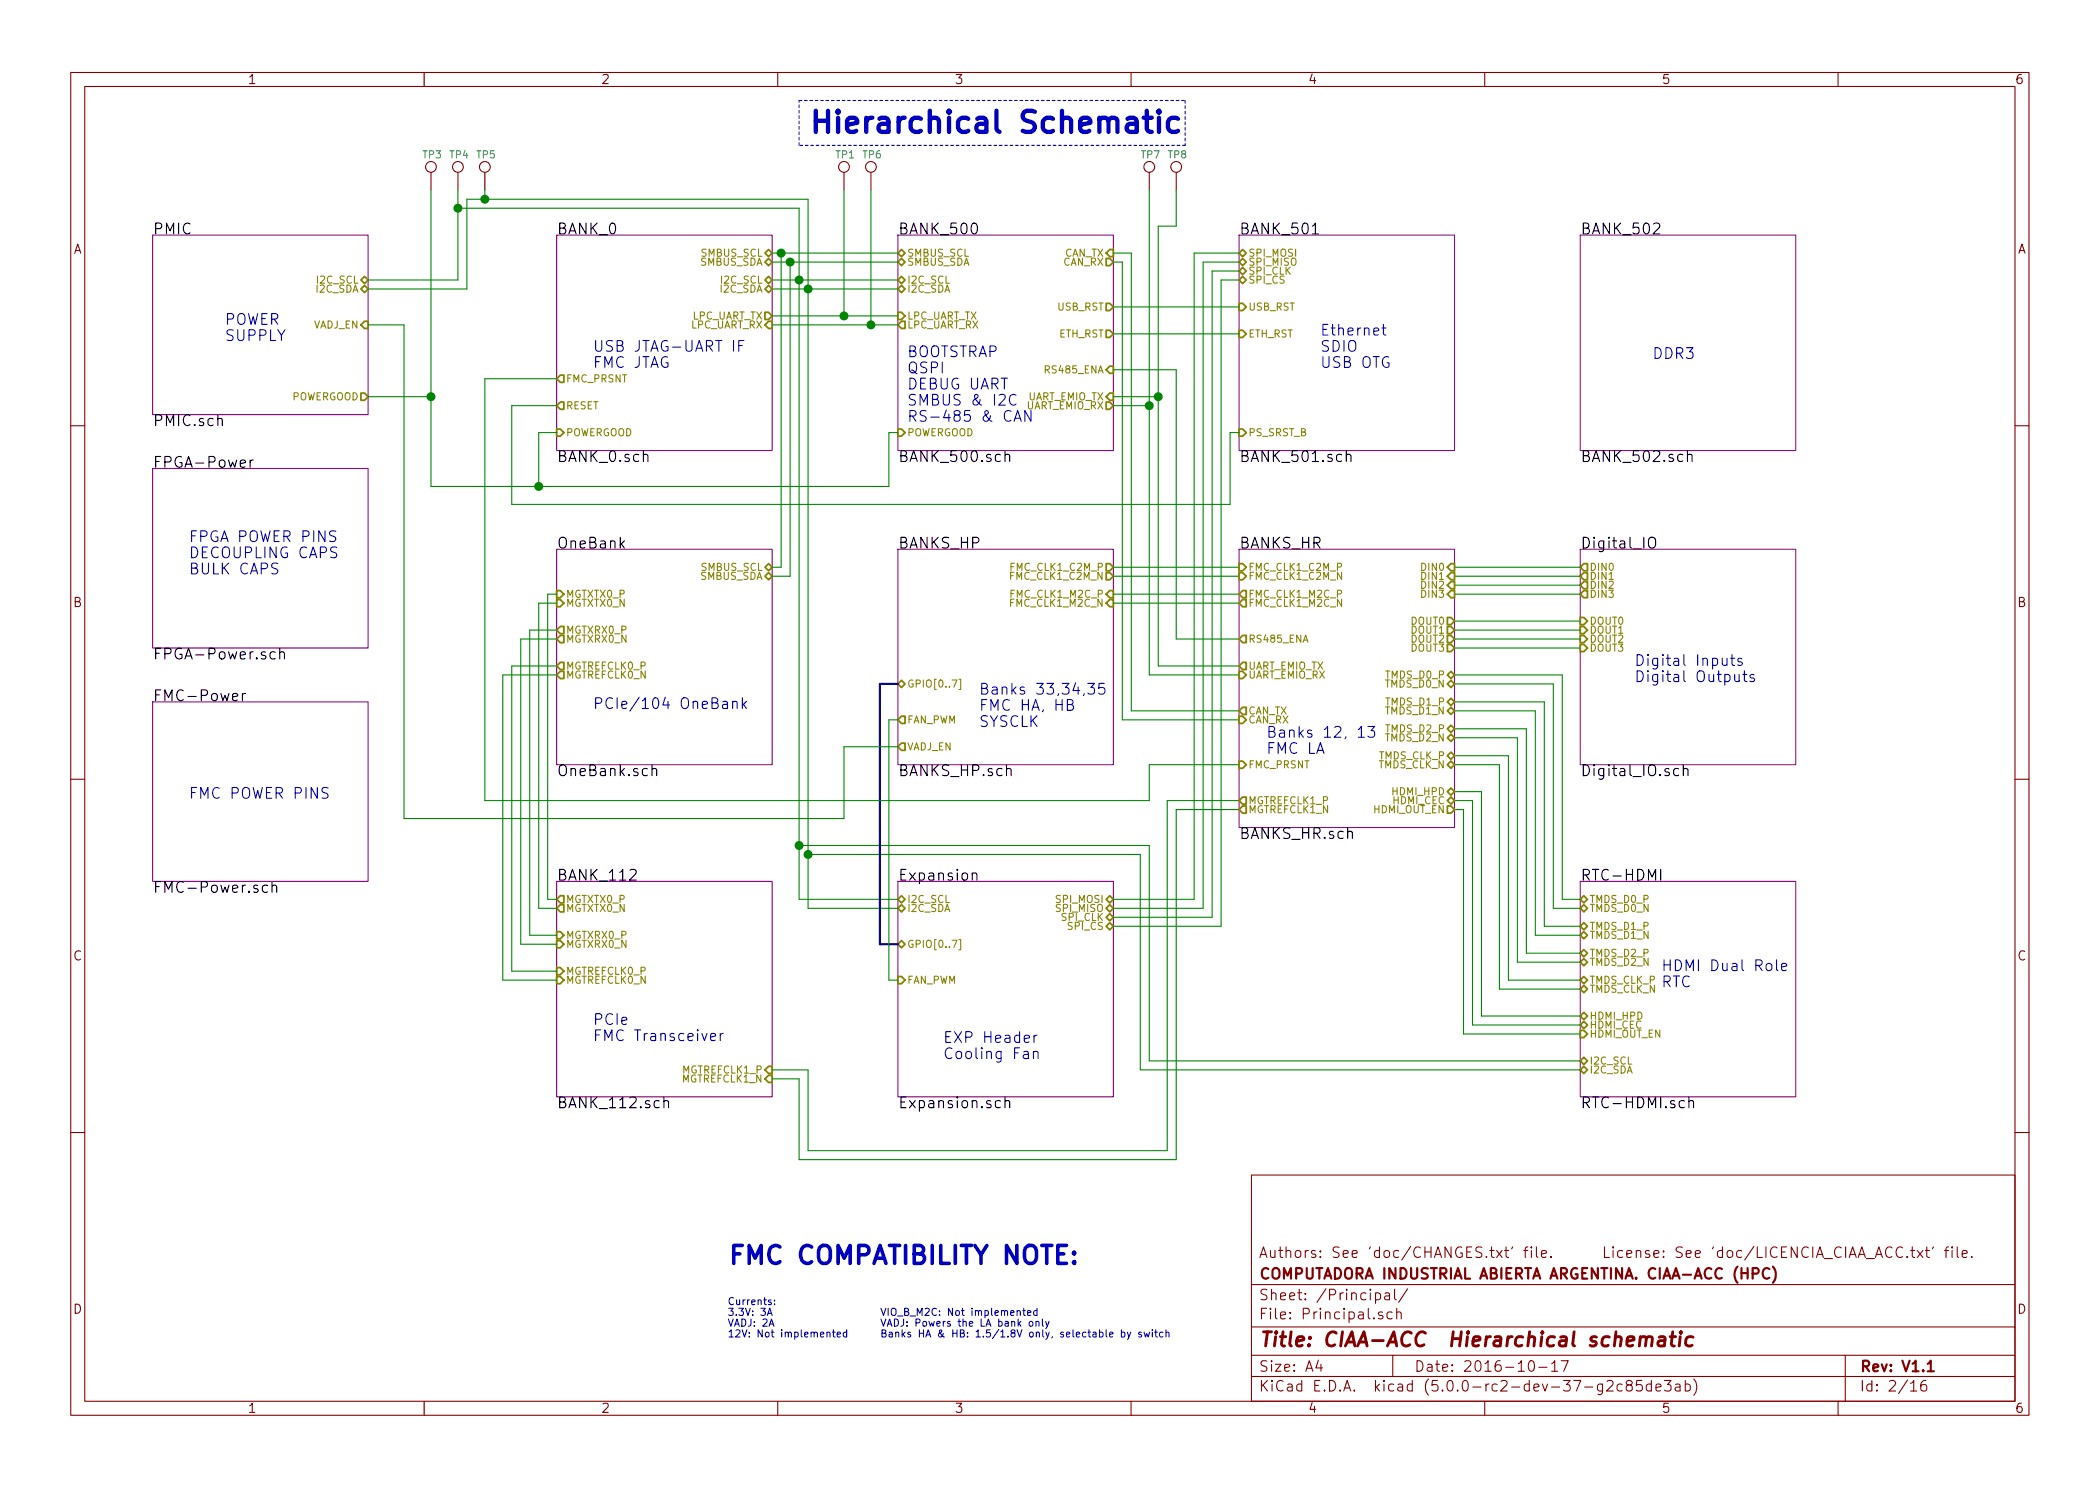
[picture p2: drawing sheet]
<svg xmlns="http://www.w3.org/2000/svg" width="297mm" height="210mm" viewBox="0 0 297 210" stroke-linecap="round" stroke-linejoin="round" font-family="sans-serif">
<g fill="none" stroke="#840000" stroke-width=".15">
<path d="M10 10.3h277v189.9h-277zM12 12.2h273v186.1h-273zM60 10.3v1.9M110 10.3v1.9M160 10.3v1.9M210 10.3v1.9M260 10.3v1.9M61 24.4v2.5M64.8 24.4v2.5M68.6 24.4v2.5M119.4 24.4v2.5M123.2 24.4v2.5"/>
<path d="M162.6 24.4v2.5M166.4 24.4v2.5M10 60.2h2M285 60.2h2M10 110.3h2M285 110.3h2M10 160.2h2M177 166.3h108v32h-108zM212.8 176.9h.6M213 176.4v1.3l.1 .1 .3 .1M214 176.4l-.2 .3M261.6 177.9l.5-1.5 .5 1.5"/>
<path d="M261.7 177.5h.7M262.8 177.9l.5-1.5 .6 1.5M263 177.5h.7M264 178.1h1.1M265.3 177.9l.5-1.5 .5 1.5M265.4 177.5h.7M267.6 176.6a.59 .59 0 0 0-.7 0 .59 .59 0 0 0-.2 .7 .56 .56 0 0 0 .3 .5 .56 .56 0 0 0 .6 0M269.1 176.6a.59 .59 0 0 0-.7 0 .59 .59 0 0 0-.2 .7 .56 .56 0 0 0 .3 .5 .56 .56 0 0 0 .6 0M269.8 177.8v.1l-.1-.1h.1v.1M270.3 176.9h.5M270.5 176.4v1.3l.2 .2h.1M271.2 176.9l.8 1"/>
<path d="M272 176.9l-.8 1M272.3 176.9h.6M272.5 176.4v1.3l.1 .1 .3 .1M273.5 176.4l-.2 .3M275.1 176.9h.5M275.6 176.4l-.3 .1v.2v1.2M276.1 176.4l-.1 .1 .1 .1 .1-.1-.1-.1v.2M276.1 176.9v1M276.8 176.4v1.3l.2 .2M277.5 177.4l.8-.1-.1-.3-.5-.1-.2 .2 .1 .7 .1 .1 .5-.1M278.9 177.8h.1l-.1 .1v-.1v.1M285 160.2h2"/>
<path d="M60 198.3v1.9M110 198.3v1.9M160 198.3v1.9M177 194.8h108M177 191.8h108M177 187.8h108M177 181.8h108M186.5 192.5l-.4 1h1M186.8 193v1M194.6 183a.5 .5 0 0 1 .6 .1l.1 .5a.47 .47 0 0 1-.6 .3l-.1-.1M194.6 182.9v1.5M195.6 185.7a.37 .37 0 0 0-.6 .1v.1a.54 .54 0 0 0 .6 .3v.1v.2l-.2 .1-.4-.1"/>
<path d="M195.9 183l.2-.1 .4 .1v.9M196.5 183.3l-.4 .1-.3 .2 .1 .2 .2 .1 .4-.1M196.9 185.7l-.4-.1-.3 .3 .1 .6 .2 .1 .4-.1M197 191.8v3M197.3 182.4v1.3l.2 .2M197.6 185.7a.38 .38 0 0 1 .6 .1v.8M197.6 185.1v1.5M199.1 182.3l-1.3 2M210 198.3v1.9M216.3 192.7a.35 .35 0 0 1 .4-.2 .35 .35 0 0 1 .3 .3 .78 .78 0 0 1-.4 1.2 .87 .87 0 0 1-.3-1.3zM217.7 193.5h1.1M219.5 193l.4-.5v1.5"/>
<path d="M219.5 194h.8M220.8 192.5h1l-.6 1.5M226.7 195.8v1.2a.42 .42 0 0 1-.7 .3M226.7 195.9a.48 .48 0 0 0-.7 .1v.1v.6a.48 .48 0 0 0 .7 0M227.3 195.5l.2-.2 .5 .1a.37 .37 0 0 1 .1 .6l-.9 .8h1M229.4 195.9a.5 .5 0 0 0-.6 .1l-.1 .5a.47 .47 0 0 0 .6 .3l.1-.1M230.3 196l-.2-.1-.1-.2 .1-.3a.48 .48 0 0 1 .8 .2l-.2 .3-.4 .1a.48 .48 0 0 0-.2 .7 .48 .48 0 0 0 .8-.2l-.1-.4-.2-.1M232.2 195.3h-.7l-.1 .7 .2-.1 .6 .1 .1 .2-.1 .5-.2 .1h-.4l-.2-.1M233.6 195.9l-.5-.1-.2 .3v.6l.2 .1 .5-.1M233.6 195.3v1.5M234.2 196.3l.7-.1v-.3l-.5-.1-.2 .2 .1 .7 .1 .1 .5-.1M235.4 195.3h1l-.5 .6 .4 .1 .1 .2-.1 .5-.2 .1h-.4l-.3-.1"/>
<path d="M237 195.9l.2-.1 .4 .1v.9M237.6 196.2l-.4 .1-.3 .2 .1 .2 .2 .1 .4-.1M238.4 195.9a.5 .5 0 0 1 .6 .1l.1 .5a.47 .47 0 0 1-.6 .3l-.1-.1M238.4 195.3v1.5M239.6 195.1a1.71 1.71 0 0 1 0 2.3M260 198.3v1.9M261 191.8v6.5M270.3 195.8l.3-.3 .1-.2v1.5M270.3 196.8h.8M272.4 195.3a.62 .62 0 0 0-.7 .7v.5a.48 .48 0 0 0 .8 .2 .61 .61 0 0 0-.1-.7 .51 .51 0 0 0-.7 .2"/>
<circle cx="61" cy="23.6" r=".76"/>
<circle cx="64.8" cy="23.6" r=".76"/>
<circle cx="68.6" cy="23.6" r=".76"/>
<circle cx="119.4" cy="23.6" r=".76"/>
<circle cx="123.2" cy="23.6" r=".76"/>
<circle cx="162.6" cy="23.6" r=".76"/>
<circle cx="166.4" cy="23.6" r=".76"/>
</g>
<path d="M250.3 179.6a.61 .61 0 0 0-.8 0 .61 .61 0 0 0-.2 .7 .58 .58 0 0 0 .3 .5 .58 .58 0 0 0 .7 0M250.8 179.2a1.79 1.79 0 0 1 0 2.3M272.7 193l.4-.5v1.5M272.7 194h.8" fill="none" stroke="#840000" stroke-width=".3"/>
<path d="M232 189.3a.52 .52 0 0 1 .9 .1l-.2 1M232.9 189.4a.47 .47 0 0 1 .4-.3 .47 .47 0 0 1 .4 .3l-.1 1M234.7 189.2l.2-.1 .6 .1v.2l-.1 1M235.5 189.6l-.2 .1h-.5a.4 .4 0 0 0-.3 .3 .4 .4 0 0 0 .2 .4l.7-.1M236.2 189.1h.8M236.6 188.4l-.2 1.8 .1 .1 .3 .1M237.7 189.1l-.2 1.3M237.8 188.4l-.2 .1 .1 .1 .1-.1v-.1l-.1 .2M239.5 189.2a.68 .68 0 0 0-1 .3l-.1 .6 .1 .2 .3 .1 .5-.1" fill="none" stroke="#840000" stroke-width=".41"/>
<g fill="none" stroke="#840084" stroke-width=".15">
<path d="M21.6 33.3h30.5v25.4h-30.5zM78.7 33.3h30.5v30.4h-30.5zM127 33.3h30.5v30.4h-30.5zM175.3 33.3h30.4v30.4h-30.4zM223.5 33.3h30.5v30.4h-30.5zM21.6 66.3h30.5v25.4h-30.5zM78.7 77.7h30.5v30.5h-30.5zM127 77.7h30.5v30.5h-30.5zM175.3 77.7h30.4v39.4h-30.4zM223.5 77.7h30.5v30.5h-30.5zM21.6 99.3h30.5v25.4h-30.5zM78.7 124.7h30.5v30.5h-30.5z"/>
<path d="M127 124.7h30.5v30.5h-30.5zM223.5 124.7h30.5v30.5h-30.5z"/>
</g>
<g fill="none" stroke="#000" stroke-width=".15">
<path d="M137.5 31.7l.4-.1a.93 .93 0 0 1 0 1.5h-.2a.94 .94 0 0 1-.2-1.4zM185.6 33.1h.9M233.9 31.7a.62 .62 0 0 1 .8 0l.1 .1-.1 .4-.9 .9h1M30.8 59.3a.38 .38 0 0 1 .6 .1v.8M35.4 65.1v1M35.8 65.1l-.3 .1-.1 .2M91 64.4a.38 .38 0 0 1 .6 .1v.8M142.2 64.4a.4 .4 0 0 1 .6 .1v.8M142.2 63.8v1.5M190.4 64.4a.4 .4 0 0 1 .7 .1v.8M190.4 63.8v1.5M233.2 76.2a.53 .53 0 0 1 .9 0 1.01 1.01 0 0 1-.3 1.3 .5 .5 0 0 1-.6-.5z"/>
<path d="M238.7 64.4a.4 .4 0 0 1 .6 .1v.8M238.7 63.8v1.5M34.3 98.1v1M34.7 98.1l-.3 .1-.1 .2M38.9 92.3l-.4-.1-.3 .3v.4l.2 .3h.1h.4M39.6 92.3a.41 .41 0 0 1 .6 .1v.8M39.6 91.7v1.5M92.2 108.9a.41 .41 0 0 1 .7 0v.8M92.2 108.2v1.5M142.4 108.9a.41 .41 0 0 1 .6 0v.8M190.6 117.7a.41 .41 0 0 1 .7 .1v.8M237.4 108.8l-.4-.1-.3 .3v.4l.2 .3h.1h.4"/>
<path d="M238.1 108.9a.41 .41 0 0 1 .7 0v.8M238.1 108.2v1.5M37.8 125.3a.48 .48 0 0 0-.7 .2l.1 .6a.48 .48 0 0 0 .6 .1M38.5 125.4a.41 .41 0 0 1 .6 0v.9M38.5 124.7v1.6M89.1 123.1a.62 .62 0 0 1 .8 0l.1 .2-.1 .3-.9 .9h1M137.5 123.6a.41 .41 0 0 1 .7 .1v.8M137.5 123.5v1M234.9 123v1.5M93.9 155.8a.4 .4 0 0 1 .7 .1v.8M93.9 155.2v1.5M141.5 155.8a.53 .53 0 0 0-.7 0v.8a.48 .48 0 0 0 .7 .1"/>
<path d="M142.2 155.8a.4 .4 0 0 1 .6 .1v.8M142.2 155.2v1.5M238.9 155.8a.41 .41 0 0 1 .6 .1v.8M238.9 155.2v1.5"/>
</g>
<g fill="none" stroke="#848400" stroke-width=".25">
<path d="M51.1 39.6l.5-.5 .5 .5-.5 .5zM108.2 39.6l.5-.5 .5 .5-.5 .5zM108.2 35.8l.5-.5 .5 .5-.5 .5zM108.2 37.1l.5-.5 .5 .5-.5 .5zM127 39.6l.5-.5 .5 .5-.5 .5zM127 35.8l.5-.5 .5 .5-.5 .5zM127 37.1l.5-.5 .5 .5-.5 .5zM156.5 36.6h.5l.5 .5-.5 .5h-.5zM157 35.3h.5v1h-.5l-.5-.5zM175.3 35.8l.5-.5 .5 .5-.5 .5zM175.3 37.1l.5-.5 .5 .5-.5 .5zM175.3 38.3l.5-.5 .5 .5-.5 .6z"/>
<path d="M175.3 39.6l.5-.5 .5 .5-.5 .5zM51.1 55.6h.5l.5 .5-.5 .5h-.5zM51.1 46l.5-.5h.5v1h-.5zM51.6 40.4l.5 .5-.5 .5-.5-.5zM78.7 57.4l.5-.5h.6v1h-.6zM79.2 53.1h.6v1h-.6l-.5-.5zM108.2 44.2h.5l.5 .5-.5 .5h-.5zM108.2 46l.5-.5h.5v1h-.5zM108.2 40.9l.5-.5 .5 .5-.5 .5zM127 44.2h.5l.5 .5-.5 .5h-.5zM127 46l.5-.5h.5v1h-.5zM127 40.9l.5-.5 .5 .5-.5 .5z"/>
<path d="M156.5 42.9h.5l.5 .5-.5 .5h-.5zM156.5 46.7h.5l.5 .5-.5 .5h-.5zM156.5 56.9h.5l.5 .5-.5 .5h-.5zM157 51.8h.5v1h-.5l-.5-.5zM157 55.6h.5v1h-.5l-.5-.5zM175.3 42.9h.5l.5 .5-.5 .5h-.5zM175.3 46.7h.5l.5 .5-.5 .5h-.5zM78.7 60.7h.5l.6 .5-.6 .5h-.5zM127 60.7h.5l.5 .5-.5 .5h-.5zM156.5 79.8h.5l.5 .5-.5 .5h-.5zM175.3 60.7h.5l.5 .5-.5 .5h-.5zM175.3 79.8h.5l.5 .5-.5 .5h-.5z"/>
<path d="M205.2 79.8h.5v1h-.5l-.5-.5zM78.7 94.2l.5-.5h.6v1h-.6zM78.7 84.8h.5l.6 .5-.6 .5h-.5zM78.7 83.6h.5l.6 .5-.6 .5h-.5zM79.2 89.9h.6v1h-.6l-.5-.5zM79.2 95h.6v1h-.6l-.5-.5zM79.2 88.6h.6v1.1h-.6l-.5-.6zM108.2 80.3l.5-.5 .5 .5-.5 .5zM108.2 81.5l.5-.5 .5 .5-.5 .5zM127.5 96.3l.5 .5-.5 .5-.5-.5zM156.5 81h.5l.5 .5-.5 .5h-.5zM157 84.8h.5v1h-.5l-.5-.5z"/>
<path d="M157 83.6h.5v1h-.5l-.5-.5zM175.3 95h.5l.5 .5-.5 .5h-.5zM175.3 81h.5l.5 .5-.5 .5h-.5zM175.3 84.1l.5-.5h.5v1h-.5zM175.8 93.7h.5v1h-.5l-.5-.5zM175.8 89.9h.5v1h-.5l-.5-.5zM175.8 84.8h.5v1h-.5l-.5-.5zM204.7 82.8l.5-.5h.5v1h-.5zM204.7 87.4h.5l.5 .5-.5 .5h-.5zM204.7 88.6h.5l.5 .5-.5 .6h-.5zM204.7 89.9h.5l.5 .5-.5 .5h-.5zM204.7 91.2h.5l.5 .5-.5 .5h-.5z"/>
<path d="M204.7 99.3l.5-.5 .5 .5-.5 .5zM204.7 95.5l.5-.5 .5 .5-.5 .5zM204.7 96.8l.5-.5 .5 .5-.5 .5zM205.2 83.6h.5v1h-.5l-.5-.5zM205.2 81h.5v1h-.5l-.5-.5zM223.5 80.3l.5-.5h.5v1h-.5zM223.5 87.4h.5l.5 .5-.5 .5h-.5zM223.5 88.6h.5l.5 .5-.5 .6h-.5zM223.5 89.9h.5l.5 .5-.5 .5h-.5zM223.5 91.2h.5l.5 .5-.5 .5h-.5zM224 81h.5v1h-.5l-.5-.5zM224 82.3h.5v1h-.5l-.5-.5z"/>
<path d="M224 83.6h.5v1h-.5l-.5-.5zM127.5 101.3h.5v1.1h-.5l-.5-.6zM127.5 105.2h.5v1h-.5l-.5-.5zM175.3 107.7h.5l.5 .5-.5 .5h-.5zM175.3 114.5l.5-.5h.5v1.1h-.5zM175.3 101.3h.5l.5 .5-.5 .6h-.5zM175.8 112.8h.5v1h-.5l-.5-.5zM175.8 100.1h.5v1h-.5l-.5-.5zM204.7 113.3l.5-.5 .5 .5-.5 .5zM204.7 112l.5-.5 .5 .5-.5 .5zM204.7 103.1l.5-.5 .5 .5-.5 .5zM204.7 104.4l.5-.5 .5 .5-.5 .5z"/>
<path d="M204.7 100.6l.5-.5 .5 .5-.5 .5zM204.7 106.9l.5-.5 .5 .5-.5 .5zM204.7 108.2l.5-.5 .5 .5-.5 .5zM204.7 114h.5l.5 .5-.5 .6h-.5zM78.7 133.1h.5l.6 .5-.6 .5h-.5zM78.7 138.2h.5l.6 .5-.6 .5h-.5zM78.7 136.9h.5l.6 .5-.6 .5h-.5zM78.7 131.8h.5l.6 .5-.6 .5h-.5zM79.2 128h.6v1h-.6l-.5-.5zM79.2 126.7h.6v1.1h-.6l-.5-.6zM127 128.5l.5-.5 .5 .5-.5 .5zM127 133.6l.5-.5 .5 .5-.5 .5z"/>
<path d="M127 138.2h.5l.5 .5-.5 .5h-.5zM127.5 126.7l.5 .5-.5 .6-.5-.6zM156.5 127.2l.5-.5 .5 .5-.5 .6zM156.5 128.5l.5-.5 .5 .5-.5 .5zM156.5 129.8l.5-.5 .5 .5-.5 .5zM156.5 131.1l.5-.5 .5 .5-.5 .5zM223.5 134.9l.5-.5 .5 .5-.5 .5zM223.5 136.1l.5-.5 .5 .5-.5 .5zM223.5 131.1l.5-.5 .5 .5-.5 .5zM223.5 132.3l.5-.5 .5 .5-.5 .5zM223.5 127.2l.5-.5 .5 .5-.5 .6zM223.5 128.5l.5-.5 .5 .5-.5 .5z"/>
<path d="M223.5 138.7l.5-.5 .5 .5-.5 .5zM223.5 139.9l.5-.5 .5 .5-.5 .6zM108.7 152.1h.5v1.1h-.5l-.5-.6zM108.7 150.9h.5v1h-.5l-.5-.5zM223.5 150.1l.5-.5 .5 .5-.5 .5zM223.5 151.4l.5-.5 .5 .5-.5 .5zM223.5 145l.5-.5 .5 .5-.5 .5zM223.5 143.8l.5-.5 .5 .5-.5 .5zM223.5 145.8h.5l.5 .5-.5 .5h-.5z"/>
</g>
<path d="M135.6 96.1h.3v1.5h-.3M135.6 132.9h.3v1.5h-.3" fill="none" stroke="#848400" stroke-width=".15"/>
<g fill="none" stroke="#0000c2" stroke-width=".15">
<path d="M104.5 48.9h.5M105.2 48.2h-.7v1.5M143.4 59.6l.5-1.5 .5 1.5M143.6 59.2h.7M143.7 55.9a.62 .62 0 0 0-.7 0 .62 .62 0 0 0-.2 .8 .57 .57 0 0 0 .3 .5 .57 .57 0 0 0 .6 0M145.8 58.1v1.5l-.8-1.5v1.5M195.5 46.4h.5M195.7 45.9v1.3l.1 .1 .2 .1M39.3 79.8a.68 .68 0 0 0-.8 0l-.1 .2a.33 .33 0 0 0 .3 .4 .53 .53 0 0 1 .6 .5l-.3 .3-.6-.1M47.5 75.2a.68 .68 0 0 0-.8 0 .36 .36 0 0 0 .2 .6 .53 .53 0 0 1 .6 .5l-.1 .2a.62 .62 0 0 1-.8 0M102.2 99.3l.2-.1 .4 .1 .1 .9M102.9 99.6l-.5 .1a.31 .31 0 0 0-.2 .3 .31 .31 0 0 0 .2 .2h.5"/>
<path d="M103.6 99.4a.38 .38 0 0 1 .7 0v.8M103.6 99.2v1M105 98.7v1.5M105.2 99.7l.4 .5M105.6 99.2l-.6 .6M151 99.7h.5a.36 .36 0 0 0 .3-.4 .36 .36 0 0 0-.3-.3h-.5v1.5h.6a.42 .42 0 0 0 .2-.4 .42 .42 0 0 0-.3-.4M153.9 96.7h.9l-.5 .6h.4a.62 .62 0 0 1 0 .8l-.6 .1-.2-.1M156.2 96.7h-.7l-.1 .7a.62 .62 0 0 1 .8 0l.1 .5-.2 .2-.5 .1-.2-.1M243.6 93.1v.8a.37 .37 0 0 0 .3 .3 .37 .37 0 0 0 .4-.2M244.3 93.1v1.1M244.8 93.1h.6M245 92.6v1.3l.1 .2 .3 .1"/>
<path d="M245.4 95.4v1h.4l.2-.1M246 95.4v1M246.4 93.2l-.4-.1-.2 .2 .1 .3 .5 .1 .1 .1-.1 .3-.2 .1-.4-.1M246.5 95.4h.6M246.7 94.9v1.3l.1 .2h.3M248.1 95.5l-.3-.1-.3 .2 .1 .3 .5 .1 .1 .1-.1 .3h-.1h-.5M46.4 111.5a.68 .68 0 0 0-.8 .1l-.1 .1a.33 .33 0 0 0 .3 .4 .53 .53 0 0 1 .6 .5l-.3 .3h-.6M192.1 103.2l.5-.4v1.5M192.1 104.3h.9M193.5 102.8h.9l-.5 .6h.4a.62 .62 0 0 1 0 .8l-.6 .1-.2-.1M251.3 135.8v1.3l.2 .2M252 136.8l.7-.1v-.3l-.5-.1-.2 .2 .1 .8h.1h.5"/>
<path d="M100.5 146.7l.7-.1v-.3l-.5-.1-.2 .2 .1 .8h.1h.5M101.9 146.2v1M102.3 146.2l-.3 .1-.1 .2M144.8 148.8h.2h.4l.1 1M145.5 149.1l-.5 .1a.3 .3 0 0 0-.3 .3 .3 .3 0 0 0 .3 .3l.5-.1M146.2 148.9a.41 .41 0 0 1 .6 .1v.8M146.2 148.8v1M146.3 146.5v1M146.7 146.5l-.3 .1-.1 .2M108.5 186.1l.4-1 .3 1M108.6 185.8h.5M109.1 184l-.3-.1-.1 .2v.1l.4 .1v.3h-.4"/>
<path d="M109.6 184.5v.1M109.6 184v.1M117 188.6v-.1a.23 .23 0 0 1 .4 .1v.6M117.7 188.5h.4M117.9 188.2v.8l.2 .2M118.4 188.8l.5-.1-.1-.2h-.2l-.2 .1 .1 .5h.3M119.8 188.5h-.3l-.2 .2 .1 .4h.4M119.8 188.2v1M143.9 185.5l.1-.1 .3 .1v.6M144.7 185.4h.3M144.8 185.1v.9l.2 .1M145.3 185.8l.5-.1v-.2l-.3-.1-.2 .2 .1 .5h.4"/>
<path d="M145.6 187.1l.2-.1 .2 .1 .1 .3-.1 .2h-.2l-.2-.1zM146.5 187.1l.2-.1h.2l.1 .6M146.5 187v.6M146.7 185.5l-.3-.1-.2 .2 .1 .5h.4M146.7 185.1v1M147.4 186.6v.9l.2 .1M147.9 187l.2 .6M148.4 187l-.4 .9-.1 .1M156.9 188.8l.5-.1v-.2h-.3l-.2 .1 .1 .5h.4M158.6 188.5h.3l.2 .2-.1 .4h-.4M158.6 188.2v1M159.5 188.5l.2 .7"/>
<path d="M159.9 188.5l-.3 .9-.1 .1M161.4 188.5h-.2l-.1 .1v.2l.3 .1v.2h-.3M161.8 188.5l.2 .7 .2-.5 .2 .5 .2-.7M163 188.2h.1M163 188.5v.7M163.3 188.5h.4M163.5 188.2v.8l.2 .2M164.5 188.5h-.3l-.2 .2 .1 .4h.4M164.9 188.6l.1-.1a.23 .23 0 0 1 .4 .1v.6M164.9 188.2v1"/>
</g>
<path d="M151.9 178.5l.1 .1-.1 .2-.1-.2 .1-.1v.3M151.9 177.2l.1 .1-.1 .1-.1-.1 .1-.1v.2" fill="none" stroke="#0000c2" stroke-width=".51"/>
<g fill="none" stroke="#008400" stroke-width=".15">
<path d="M61 26.9v41.9h64.7v-7.6h1.3M64.8 29.5h48.2v97.7h14M64.8 26.9v12.7h-12.7M68.6 26.9v1.3M109.2 35.8h17.8M109.2 37.1h17.8M109.2 39.6h17.8M110.5 35.8v44.5h-1.3M111.8 37.1v44.4h-2.6M119.4 26.9v17.8M123.2 26.9v19.1M157.5 35.8h2.5v64.8h15.3"/>
<path d="M157.5 37.1h1.2v64.7h16.6M162.6 26.9v68.6h12.7M166.4 26.9v5.1h-2.6v62.2h11.5M175.3 37.1h-5.1v91.4h-12.7M175.3 35.8h-6.4v91.4h-11.4M175.3 39.6h-2.6v91.5h-15.2M175.3 38.3h-3.9v91.5h-13.9M52.1 40.9h13.9v-12.7h48.3v100.3h12.7M52.1 46h5v69.8h62.3v-10.1h7.6M52.1 56.1h8.9M78.7 57.4h-6.3v14h101.6v-10.2h1.3M78.7 53.6h-10.1v59.7h94v-5.1h12.7"/>
<path d="M109.2 40.9h17.8M109.2 44.7h17.8M109.2 46h17.8M157.5 52.3h8.9v38.1h8.9M157.5 56.1h6.3M157.5 57.4h5.1M157.5 43.4h17.8M157.5 47.2h17.8M78.7 61.2h-2.5v7.6M78.7 95.5h-7.6v43.2h7.6M78.7 94.2h-6.3v43.2h6.3M78.7 90.4h-5v43.2h5"/>
<path d="M78.7 89.1h-3.8v43.2h3.8M78.7 85.3h-2.5v43.2h2.5M78.7 84.1h-1.2v43.1h1.2M157.5 85.3h17.8M157.5 84.1h17.8M157.5 80.3h17.8M157.5 81.5h17.8M205.7 95.5h15.3v31.7h2.5M205.7 90.4h17.8M205.7 89.1h17.8M205.7 96.8h14v31.7h3.8M205.7 84.1h17.8"/>
<path d="M205.7 99.3h12.7v31.8h5.1M205.7 80.3h17.8M205.7 81.5h17.8M205.7 82.8h17.8M205.7 87.9h17.8M205.7 91.7h17.8M113 119.6h49.6v30.5h60.9M127 101.8h-1.3v36.9h1.3M175.3 113.3h-10.2v49.5h-50.8v-11.4h-5.1M175.3 114.5h-8.9v49.6h-53.4v-11.5h-3.8M205.7 106.9h7.7v31.8h10.1M205.7 100.6h11.5v31.7h6.3"/>
<path d="M205.7 103.1h10.2v31.8h7.6M205.7 104.4h8.9v31.7h8.9M205.7 108.2h6.4v31.7h11.4M205.7 112h3.8v31.8h14M205.7 113.3h2.6v31.7h15.2M205.7 114.5h1.3v31.8h16.5M114.3 120.9h47v30.5h62.2"/>
</g>
<g fill="#008400" stroke="#008400" stroke-width=".25">
<circle cx="76.2" cy="68.8" r=".51"/>
<circle cx="113" cy="39.6" r=".51"/>
<circle cx="114.3" cy="40.9" r=".51"/>
<circle cx="110.5" cy="35.8" r=".51"/>
<circle cx="111.8" cy="37.1" r=".51"/>
<circle cx="113" cy="119.6" r=".51"/>
<circle cx="114.3" cy="120.9" r=".51"/>
<circle cx="119.4" cy="44.7" r=".51"/>
<circle cx="123.2" cy="46" r=".51"/>
<circle cx="163.8" cy="56.1" r=".51"/>
<circle cx="162.6" cy="57.4" r=".51"/>
<circle cx="61" cy="56.1" r=".51"/>
<circle cx="64.8" cy="29.5" r=".51"/>
<circle cx="68.6" cy="28.2" r=".51"/>
</g>
<path d="M127 96.8h-2.5v36.8h2.5" fill="none" stroke="#000084" stroke-width=".3"/>
<path d="M161.8 16.7h1.1M162.2 15.7v2.5l.2 .3 .2 .2h.3M163.9 15.7l-.1 .1 .1 .1 .2-.1-.2-.1v.2M163.9 16.7v2M166.6 16.8l-.3-.1h-.5l-.3 .1-.3 .4v.9l.3 .4 .3 .2h.5l.3-.2" fill="none" stroke="#0000c2" stroke-width=".61"/>
<path d="M113 14.2h54.6M167.6 14.2v6.4M113 20.6v-6.4M167.6 20.6h-54.6" fill="none" stroke="#0000c2" stroke-width=".15" stroke-dasharray=".4 .4"/>
<text font-size="4.2" fill="#0000c2" x="114.3" y="18.8">Hierarchical Schematic</text>
<text font-size="3.5" fill="#0000c2" x="102.9" y="178.9">FMC COMPATIBILITY NOTE:</text>
<text font-size="2.8" fill="#840000" x="178" y="190.5">Title: CIAA-ACC Hierarchical schematic</text>
<g font-size="2.1">
<text x="21.6" y="33.2">PMIC</text>
<text x="78.7" y="33.2">BANK_0</text>
<text x="127" y="33.2">BANK_500</text>
<text x="175.3" y="33.2">BANK_501</text>
<text x="223.5" y="33.2">BANK_502</text>
<text x="21.6" y="60.3">PMIC.sch</text>
<text x="78.7" y="65.4">BANK_0.sch</text>
<text x="127" y="65.4">BANK_500.sch</text>
<text x="175.3" y="65.4">BANK_501.sch</text>
<text x="223.5" y="65.4">BANK_502.sch</text>
<text x="21.6" y="66.2">FPGA-Power</text>
<text x="78.7" y="77.6">OneBank</text>
<text x="127" y="77.6">BANKS_HP</text>
<text x="175.3" y="77.6">BANKS_HR</text>
<text x="223.5" y="77.6">Digital_IO</text>
<text x="21.6" y="93.3">FPGA-Power.sch</text>
<text x="21.6" y="99.2">FMC-Power</text>
<text x="78.7" y="109.8">OneBank.sch</text>
<text x="127" y="109.8">BANKS_HP.sch</text>
<text x="223.5" y="109.8">Digital_IO.sch</text>
<text x="175.3" y="118.7">BANKS_HR.sch</text>
<text x="78.7" y="124.6">BANK_112</text>
<text x="127" y="124.6">Expansion</text>
<text x="223.5" y="124.6">RTC-HDMI</text>
<text x="21.6" y="126.3">FMC-Power.sch</text>
<text x="78.7" y="156.8">BANK_112.sch</text>
<text x="127" y="156.8">Expansion.sch</text>
<text x="223.5" y="156.8">RTC-HDMI.sch</text>
</g>
<g font-size="2.1" fill="#0000c2">
<text x="31.7" y="46">POWER</text>
<text x="186.7" y="47.5">Ethernet</text>
<text x="31.7" y="48.3">SUPPLY</text>
<text x="83.8" y="49.8">USB JTAG-UART IF</text>
<text x="83.8" y="52.1">FMC JTAG</text>
<text x="128.3" y="50.5">BOOTSTRAP</text>
<text x="128.3" y="52.8">QSPI</text>
<text x="186.7" y="49.8">SDIO</text>
<text x="186.7" y="52.1">USB OTG</text>
<text x="233.7" y="50.8">DDR3</text>
<text x="128.3" y="55.1">DEBUG UART</text>
<text x="128.3" y="57.4">SMBUS &amp; I2C</text>
<text x="128.3" y="59.7">RS-485 &amp; CAN</text>
<text x="26.7" y="76.7">FPGA POWER PINS</text>
<text x="26.7" y="79">DECOUPLING CAPS</text>
<text x="26.7" y="81.3">BULK CAPS</text>
<text x="231.1" y="94.2">Digital Inputs</text>
<text x="83.8" y="100.3">PCIe/104 OneBank</text>
<text x="138.4" y="98.3">Banks 33,34,35</text>
<text x="138.4" y="100.6">FMC HA, HB</text>
<text x="231.1" y="96.5">Digital Outputs</text>
<text x="138.4" y="102.9">SYSCLK</text>
<text x="179.1" y="104.4">Banks 12, 13</text>
<text x="179.1" y="106.7">FMC LA</text>
<text x="26.7" y="113">FMC POWER PINS</text>
<text x="234.9" y="137.4">HDMI Dual Role</text>
<text x="234.9" y="139.7">RTC</text>
<text x="83.8" y="145">PCIe</text>
<text x="83.8" y="147.3">FMC Transceiver</text>
<text x="133.3" y="147.6">EXP Header</text>
<text x="133.3" y="149.9">Cooling Fan</text>
</g>
<g font-size="2.1" fill="#840000">
<text x="178" y="178">Authors: See 'doc/CHANGES.txt' file.</text>
<text x="215.8" y="178">License: See 'doc/LICENCIA_CIAA_ACC.txt' file.</text>
<text x="178" y="184">Sheet: /Principal/</text>
<text x="178" y="181">COMPUTADORA INDUSTRIAL ABIERTA ARGENTINA. CIAA-ACC (HPC)</text>
<text x="178" y="186.7">File: Principal.sch</text>
<text x="178" y="196.9">KiCad E.D.A. kicad (5.0.0-rc2-dev-37-g2c85de3ab)</text>
<text x="178" y="194.1">Size: A4</text>
<text x="200" y="194.1">Date: 2016-10-17</text>
<text x="263" y="194.1">Rev: V1.1</text>
<text x="263" y="196.9">Id: 2/16</text>
</g>
<g font-size="1.8" fill="#840000">
<text x="35" y="11.9">1</text>
<text x="85" y="11.9">2</text>
<text x="135" y="11.9">3</text>
<text x="185" y="11.9">4</text>
<text x="235" y="11.9">5</text>
<text x="285" y="11.9">6</text>
<text x="10.4" y="35.9">A</text>
<text x="285.4" y="35.9">A</text>
<text x="10.4" y="85.9">B</text>
<text x="285.4" y="85.9">B</text>
<text x="10.4" y="135.9">C</text>
<text x="285.4" y="135.9">C</text>
<text x="10.4" y="185.9">D</text>
<text x="285.4" y="185.9">D</text>
<text x="35" y="199.9">1</text>
<text x="85" y="199.9">2</text>
<text x="135" y="199.9">3</text>
<text x="185" y="199.9">4</text>
<text x="235" y="199.9">5</text>
<text x="285" y="199.9">6</text>
</g>
<g font-size="1.4" fill="#008484">
<text x="59.8" y="22.4">TP3</text>
<text x="63.7" y="22.4">TP4</text>
<text x="67.5" y="22.4">TP5</text>
<text x="118.3" y="22.4">TP1</text>
<text x="122.1" y="22.4">TP6</text>
<text x="161.4" y="22.4">TP7</text>
<text x="165.3" y="22.4">TP8</text>
</g>
<g font-size="1.4" fill="#848400">
<text x="44.8" y="41.4">I2C_SDA</text>
<text x="45" y="40.1">I2C_SCL</text>
<text x="99.1" y="37.6">SMBUS_SDA</text>
<text x="99.2" y="36.3">SMBUS_SCL</text>
<text x="102" y="41.4">I2C_SDA</text>
<text x="102.1" y="40.1">I2C_SCL</text>
<text x="128.3" y="40.1">I2C_SCL</text>
<text x="128.3" y="41.4">I2C_SDA</text>
<text x="128.3" y="36.3">SMBUS_SCL</text>
<text x="128.3" y="37.6">SMBUS_SDA</text>
<text x="150.4" y="37.6">CAN_RX</text>
<text x="150.5" y="36.3">CAN_TX</text>
<text x="176.5" y="36.3">SPI_MOSI</text>
<text x="176.5" y="37.6">SPI_MISO</text>
<text x="176.5" y="38.9">SPI_CLK</text>
<text x="176.5" y="40.1">SPI_CS</text>
<text x="44.3" y="46.5">VADJ_EN</text>
<text x="97.7" y="46.5">LPC_UART_RX</text>
<text x="97.8" y="45.2">LPC_UART_TX</text>
<text x="128.3" y="45.2">LPC_UART_TX</text>
<text x="128.3" y="46.5">LPC_UART_RX</text>
<text x="149.6" y="43.9">USB_RST</text>
<text x="149.8" y="47.7">ETH_RST</text>
<text x="176.5" y="43.9">USB_RST</text>
<text x="176.5" y="47.7">ETH_RST</text>
<text x="148.1" y="52.8">RS485_ENA</text>
<text x="41.1" y="56.6">POWERGOOD</text>
<text x="80" y="57.9">RESET</text>
<text x="80" y="54.1">FMC_PRSNT</text>
<text x="145.1" y="57.9">UART_EMIO_RX</text>
<text x="145.3" y="56.6">UART_EMIO_TX</text>
<text x="80" y="61.7">POWERGOOD</text>
<text x="128.3" y="61.7">POWERGOOD</text>
<text x="176.5" y="61.7">PS_SRST_B</text>
<text x="99.1" y="82">SMBUS_SDA</text>
<text x="99.2" y="80.8">SMBUS_SCL</text>
<text x="143.1" y="82">FMC_CLK1_C2M_N</text>
<text x="143.2" y="80.8">FMC_CLK1_C2M_P</text>
<text x="176.5" y="82">FMC_CLK1_C2M_N</text>
<text x="176.5" y="80.8">FMC_CLK1_C2M_P</text>
<text x="201.2" y="83.3">DIN2</text>
<text x="201.2" y="80.8">DIN0</text>
<text x="201.2" y="82">DIN1</text>
<text x="224.8" y="80.8">DIN0</text>
<text x="224.8" y="82">DIN1</text>
<text x="224.8" y="83.3">DIN2</text>
<text x="80" y="89.7">MGTXRX0_P</text>
<text x="80" y="85.8">MGTXTX0_N</text>
<text x="80" y="84.6">MGTXTX0_P</text>
<text x="143.1" y="85.8">FMC_CLK1_M2C_N</text>
<text x="143.2" y="84.6">FMC_CLK1_M2C_P</text>
<text x="176.5" y="85.8">FMC_CLK1_M2C_N</text>
<text x="176.5" y="84.6">FMC_CLK1_M2C_P</text>
<text x="199.7" y="88.4">DOUT0</text>
<text x="199.7" y="89.7">DOUT1</text>
<text x="201.2" y="84.6">DIN3</text>
<text x="224.8" y="84.6">DIN3</text>
<text x="224.8" y="88.4">DOUT0</text>
<text x="224.8" y="89.7">DOUT1</text>
<text x="80" y="90.9">MGTXRX0_N</text>
<text x="80" y="94.7">MGTREFCLK0_P</text>
<text x="176.5" y="94.7">UART_EMIO_TX</text>
<text x="176.5" y="90.9">RS485_ENA</text>
<text x="199.7" y="90.9">DOUT2</text>
<text x="199.7" y="92.2">DOUT3</text>
<text x="224.8" y="90.9">DOUT2</text>
<text x="224.8" y="92.2">DOUT3</text>
<text x="80" y="96">MGTREFCLK0_N</text>
<text x="128.3" y="97.3">GPIO[0..7]</text>
<text x="176.5" y="96">UART_EMIO_RX</text>
<text x="176.5" y="101.1">CAN_TX</text>
<text x="196.1" y="101.1">TMDS_D1_N</text>
<text x="196.1" y="97.3">TMDS_D0_N</text>
<text x="196.1" y="99.8">TMDS_D1_P</text>
<text x="196.1" y="96">TMDS_D0_P</text>
<text x="128.3" y="102.4">FAN_PWM</text>
<text x="128.3" y="106.2">VADJ_EN</text>
<text x="176.5" y="102.4">CAN_RX</text>
<text x="195" y="107.4">TMDS_CLK_P</text>
<text x="196.1" y="104.9">TMDS_D2_N</text>
<text x="196.1" y="103.6">TMDS_D2_P</text>
<text x="176.5" y="108.7">FMC_PRSNT</text>
<text x="176.5" y="113.8">MGTREFCLK1_P</text>
<text x="195" y="108.7">TMDS_CLK_N</text>
<text x="197.1" y="113.8">HDMI_CEC</text>
<text x="197.1" y="112.5">HDMI_HPD</text>
<text x="176.5" y="115.1">MGTREFCLK1_N</text>
<text x="194.3" y="115.1">HDMI_OUT_EN</text>
<text x="80" y="129">MGTXTX0_N</text>
<text x="80" y="127.8">MGTXTX0_P</text>
<text x="128.3" y="127.8">I2C_SCL</text>
<text x="128.3" y="129">I2C_SDA</text>
<text x="149.5" y="127.8">SPI_MOSI</text>
<text x="149.5" y="129">SPI_MISO</text>
<text x="150.2" y="130.3">SPI_CLK</text>
<text x="151.2" y="131.6">SPI_CS</text>
<text x="224.8" y="131.6">TMDS_D1_P</text>
<text x="224.8" y="127.8">TMDS_D0_P</text>
<text x="224.8" y="129">TMDS_D0_N</text>
<text x="80" y="134.1">MGTXRX0_N</text>
<text x="80" y="137.9">MGTREFCLK0_P</text>
<text x="80" y="132.8">MGTXRX0_P</text>
<text x="128.3" y="134.1">GPIO[0..7]</text>
<text x="224.8" y="135.4">TMDS_D2_P</text>
<text x="224.8" y="136.6">TMDS_D2_N</text>
<text x="224.8" y="132.8">TMDS_D1_N</text>
<text x="80" y="139.2">MGTREFCLK0_N</text>
<text x="128.3" y="139.2">FAN_PWM</text>
<text x="224.8" y="139.2">TMDS_CLK_P</text>
<text x="224.8" y="140.5">TMDS_CLK_N</text>
<text x="224.8" y="145.5">HDMI_CEC</text>
<text x="224.8" y="144.3">HDMI_HPD</text>
<text x="224.8" y="146.8">HDMI_OUT_EN</text>
<text x="96.5" y="153.2">MGTREFCLK1_N</text>
<text x="96.5" y="151.9">MGTREFCLK1_P</text>
<text x="224.8" y="150.6">I2C_SCL</text>
<text x="224.8" y="151.9">I2C_SDA</text>
</g>
<g font-size="1.4" fill="#0000c2">
<text x="102.9" y="184.7">Currents:</text>
<text x="102.9" y="186.2">3.3V: 3A</text>
<text x="102.9" y="187.7">VADJ: 2A</text>
<text x="102.9" y="189.2">12V: Not implemented</text>
<text x="124.5" y="186.2">VIO_B_M2C: Not implemented</text>
<text x="124.5" y="187.7">VADJ: Powers the LA bank only</text>
<text x="124.5" y="189.2">Banks HA &amp; HB: 1.5/1.8V only, selectable by switch</text>
</g>
</svg>
